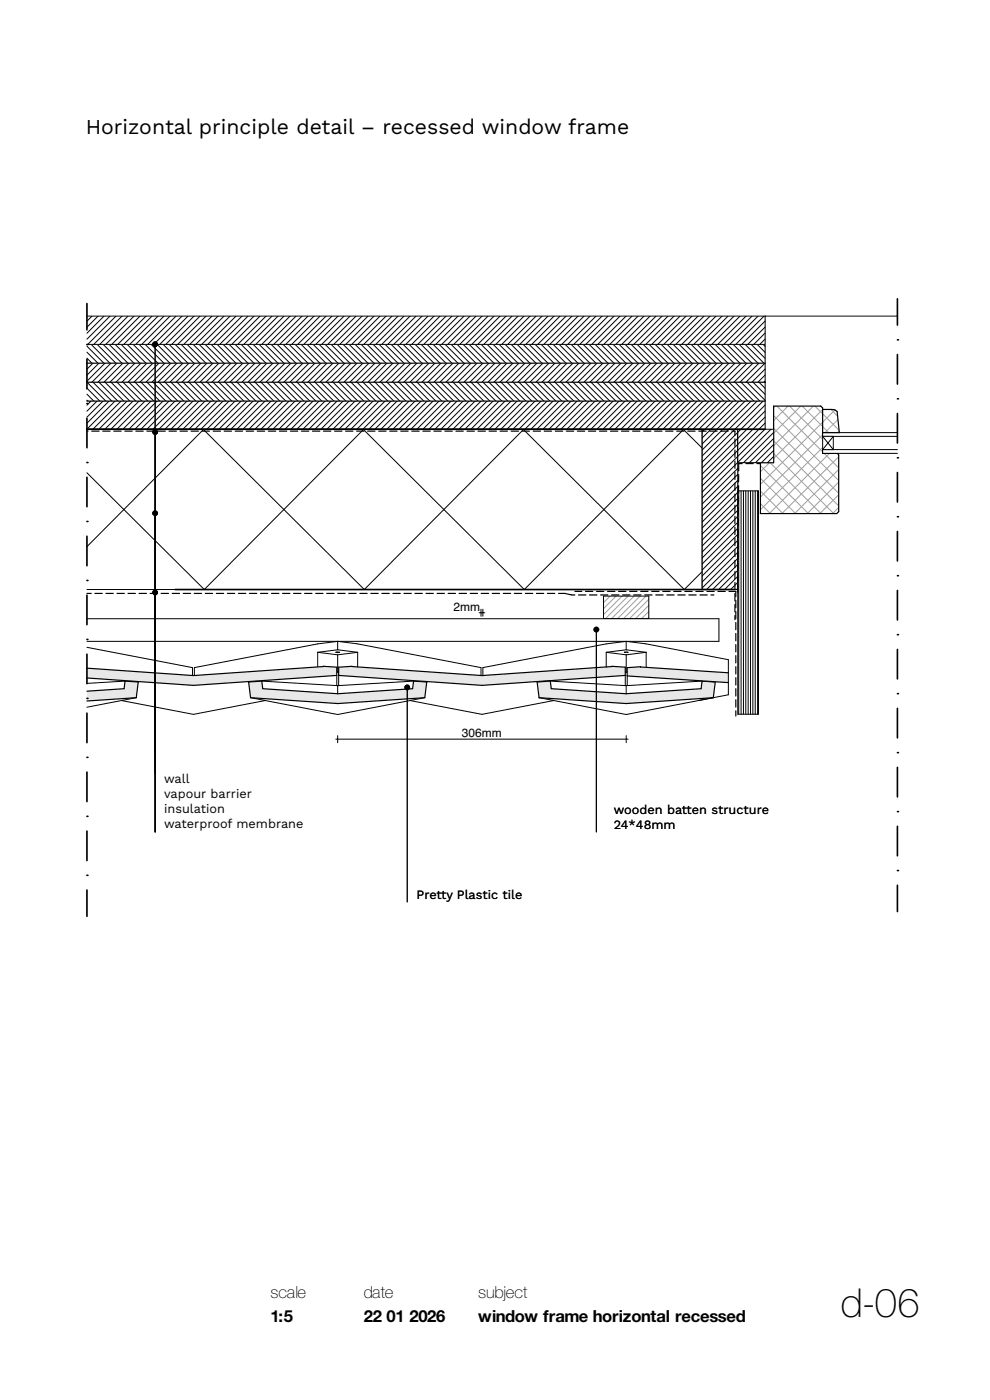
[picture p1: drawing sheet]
<svg xmlns="http://www.w3.org/2000/svg" width="210mm" height="297mm" viewBox="0 0 210 297" stroke-linecap="round" stroke-linejoin="round" font-family="sans-serif">
<g fill="none" stroke="#000" stroke-width=".21">
<path d="M18.4 76l1.1 1.1M18.4 74.7l2.4 2.4M18.4 73.4l3.7 3.7M18.4 73.1h143.9v4h-143.9M19.3 73.1l4 4M20.6 73.1l4 4M21.9 73.1l4 4M23.2 73.1l4 4M24.4 73.1l4 4M25.7 73.1l4 4M27 73.1l4 4M28.2 73.1l4 4"/>
<path d="M29.5 73.1l4 4M30.8 73.1l4 4M32.1 73.1l4 4M33.3 73.1l4 4M34.6 73.1l4 4M35.9 73.1l4 4M37.2 73.1l4 4M38.4 73.1l4 4M39.7 73.1l4 4M41 73.1l4 4M42.2 73.1l4 4M43.5 73.1l4 4"/>
<path d="M44.8 73.1l4 4M46.1 73.1l4 4M47.3 73.1l4 4M48.6 73.1l4 4M49.9 73.1l4 4M51.2 73.1l4 4M52.4 73.1l4 4M53.7 73.1l4 4M55 73.1l4 4M56.2 73.1l4 4M57.5 73.1l4 4M58.8 73.1l4 4"/>
<path d="M60.1 73.1l4 4M61.3 73.1l4 4M62.6 73.1l4 4M63.9 73.1l4 4M65.2 73.1l4 4M66.4 73.1l4 4M67.7 73.1l4 4M69 73.1l4 4M70.2 73.1l4 4M71.5 73.1l4 4M72.8 73.1l4 4M74.1 73.1l4 4"/>
<path d="M75.3 73.1l4 4M76.6 73.1l4 4M77.9 73.1l4 4M79.2 73.1l4 4M80.4 73.1l4 4M81.7 73.1l4 4M83 73.1l4 4M84.2 73.1l4 4M85.5 73.1l4 4M86.8 73.1l4 4M88.1 73.1l4 4M89.3 73.1l4 4"/>
<path d="M90.6 73.1l4 4M91.9 73.1l4 4M93.2 73.1l4 4M94.4 73.1l4 4M95.7 73.1l4 4M97 73.1l4 4M98.2 73.1l4 4M99.5 73.1l4 4M100.8 73.1l4 4M102.1 73.1l4 4M103.3 73.1l4 4M104.6 73.1l4 4"/>
<path d="M105.9 73.1l4 4M107.2 73.1l4 4M108.4 73.1l4 4M109.7 73.1l4 4M111 73.1l4 4M112.2 73.1l4 4M113.5 73.1l4 4M114.8 73.1l4 4M116.1 73.1l4 4M117.3 73.1l4 4M118.6 73.1l4 4M119.9 73.1l4 4"/>
<path d="M121.2 73.1l4 4M122.4 73.1l4 4M123.7 73.1l4 4M125 73.1l4 4M126.2 73.1l4 4M127.5 73.1l4 4M128.8 73.1l4 4M130.1 73.1l4 4M131.3 73.1l4 4M132.6 73.1l4 4M133.9 73.1l4 4M135.2 73.1l4 4"/>
<path d="M136.4 73.1l4 4M137.7 73.1l4 4M139 73.1l4 4M140.2 73.1l4 4M141.5 73.1l4 4M142.8 73.1l4 4M144.1 73.1l4 4M145.3 73.1l4 4M146.6 73.1l4 4M147.9 73.1l4 4M149.2 73.1l4 4M150.4 73.1l4 4"/>
<path d="M151.7 73.1l4 4M153 73.1l4 4M154.2 73.1l4 4M155.5 73.1l4 4M156.8 73.1l4 4M158.1 73.1l4 4M159.3 73.1l3 2.9M160.6 73.1l1.7 1.7M161.9 73.1l.4 .4"/>
</g>
<path d="M18.4 67.1h143.9v6h-143.9z" fill-rule="evenodd" fill="#fff"/>
<g fill="none" stroke="#000" stroke-width=".21">
<path d="M18.4 67.1h143.9v6h-143.9M19.5 67.1l-1.1 1M20.8 67.1l-2.4 2.3M22.1 67.1l-3.7 3.6M23.3 67.1l-4.9 4.9M24.6 67.1l-6 6M25.9 67.1l-6 6M27.2 67.1l-6 6M28.4 67.1l-6 6M29.7 67.1l-6 6M31 67.1l-6 6M32.2 67.1l-6 6"/>
<path d="M33.5 67.1l-6 6M34.8 67.1l-6 6M36.1 67.1l-6 6M37.3 67.1l-6 6M38.6 67.1l-6 6M39.9 67.1l-6 6M41.2 67.1l-6 6M42.4 67.1l-6 6M43.7 67.1l-6 6M45 67.1l-6 6M46.2 67.1l-6 6M47.5 67.1l-6 6"/>
<path d="M48.8 67.1l-6 6M50.1 67.1l-6 6M51.3 67.1l-6 6M52.6 67.1l-6 6M53.9 67.1l-6 6M55.2 67.1l-6 6M56.4 67.1l-6 6M57.7 67.1l-6 6M59 67.1l-6 6M60.2 67.1l-6 6M61.5 67.1l-6 6M62.8 67.1l-6 6"/>
<path d="M64.1 67.1l-6 6M65.3 67.1l-6 6M66.6 67.1l-6 6M67.9 67.1l-6 6M69.2 67.1l-6 6M70.4 67.1l-6 6M71.7 67.1l-6 6M73 67.1l-6 6M74.2 67.1l-6 6M75.5 67.1l-6 6M76.8 67.1l-6 6M78.1 67.1l-6 6"/>
<path d="M79.3 67.1l-6 6M80.6 67.1l-6 6M81.9 67.1l-6 6M83.2 67.1l-6 6M84.4 67.1l-6 6M85.7 67.1l-6 6M87 67.1l-6 6M88.2 67.1l-6 6M89.5 67.1l-6 6M90.8 67.1l-6 6M92.1 67.1l-6 6M93.3 67.1l-6 6"/>
<path d="M94.6 67.1l-6 6M95.9 67.1l-6 6M97.2 67.1l-6 6M98.4 67.1l-6 6M99.7 67.1l-6 6M101 67.1l-6 6M102.2 67.1l-6 6M103.5 67.1l-6 6M104.8 67.1l-6 6M106.1 67.1l-6 6M107.3 67.1l-6 6M108.6 67.1l-6 6"/>
<path d="M109.9 67.1l-6 6M111.2 67.1l-6 6M112.4 67.1l-6 6M113.7 67.1l-6 6M115 67.1l-6 6M116.3 67.1l-6 6M117.5 67.1l-6 6M118.8 67.1l-6 6M120.1 67.1l-6 6M121.3 67.1l-6 6M122.6 67.1l-6 6M123.9 67.1l-6 6"/>
<path d="M125.2 67.1l-6 6M126.4 67.1l-6 6M127.7 67.1l-6 6M129 67.1l-6 6M130.3 67.1l-6 6M131.5 67.1l-6 6M132.8 67.1l-6 6M134.1 67.1l-6 6M135.3 67.1l-6 6M136.6 67.1l-6 6M137.9 67.1l-6 6M139.2 67.1l-6 6"/>
<path d="M140.4 67.1l-6 6M141.7 67.1l-6 6M143 67.1l-6 6M144.3 67.1l-6 6M145.5 67.1l-6 6M146.8 67.1l-6 6M148.1 67.1l-6 6M149.3 67.1l-6 6M150.6 67.1l-6 6M151.9 67.1l-6 6M153.2 67.1l-6 6M154.4 67.1l-6 6"/>
<path d="M155.7 67.1l-6 6M157 67.1l-6 6M158.3 67.1l-6 6M159.5 67.1l-6 6M160.8 67.1l-6 6M162.1 67.1l-6 6M162.3 71.9l-1.1 1.2M162.3 70.7l-2.4 2.4M162.3 69.4l-3.7 3.7M162.3 68.1l-5 5"/>
</g>
<path d="M148.9 91.1h7.6v34h-7.6z" fill-rule="evenodd" fill="#fff"/>
<g fill="none" stroke="#000" stroke-width=".21">
<path d="M149.5 91.1l-.6 .6M150.8 91.1l-1.9 1.9M152.1 91.1l-3.2 3.1M153.3 91.1l-4.4 4.4M154.6 91.1l-5.7 5.7M155.9 91.1l-7 7M156.5 99.4l-7.6 7.6M156.5 98.1l-7.6 7.6M156.5 96.8l-7.6 7.6M156.5 95.5l-7.6 7.6M156.5 94.3l-7.6 7.6M156.5 93l-7.6 7.6"/>
<path d="M156.5 91.7l-7.6 7.6M156.5 119.7l-5.3 5.4M156.5 118.5l-6.6 6.6M156.5 117.2l-7.6 7.6M156.5 115.9l-7.6 7.6M156.5 114.6l-7.6 7.6M156.5 113.4l-7.6 7.6M156.5 112.1l-7.6 7.6M156.5 110.8l-7.6 7.6M156.5 109.5l-7.6 7.6M156.5 108.3l-7.6 7.6M156.5 107l-7.6 7.6"/>
<path d="M156.5 105.7l-7.6 7.6M156.5 104.5l-7.6 7.6M156.5 103.2l-7.6 7.6M156.5 101.9l-7.6 7.6M156.5 100.6l-7.6 7.6M156.5 124.8l-.2 .3M156.5 123.5l-1.5 1.6M156.5 122.3l-2.8 2.8M156.5 121l-4.1 4.1"/>
</g>
<path d="M148.9 91.1h7.6v34h-7.6z" fill="none" stroke="#000" stroke-width=".25"/>
<path d="M164.1 86.1h10l.4 .4v9.7h3.2l.2 .3v12l-.4 .4h-16.2v-10.8h2.8z" fill-rule="evenodd" fill="#fff"/>
<g fill="none" stroke="#99a3a6" stroke-width=".21">
<path d="M161.3 98.8l10.2 10.1M163.2 98.1l-1.9 2M163.4 98.1l10.8 10.8M164.1 88.1l13.8 13.8M164.1 90.8l13.8 13.8M164.1 93.5l13.8 13.8M164.1 96.2l12.7 12.7M164.5 86.1l-.4 .4M164.8 86.1l9.7 9.8M167.2 86.1l-3.1 3.1M167.5 86.1l7 7.1M169.9 86.1l-5.8 5.8"/>
<path d="M170.2 86.1l4.3 4.4M172.5 86.1l-8.4 8.5M172.9 86.1l1.6 1.7M174.5 94.9l-13.2 13.2M174.5 92.3l-13.2 13.2M174.5 89.6l-13.2 13.2M174.5 86.9l-10.4 10.4M174.8 96.2l3.1 3.1M175.9 96.2l-12.7 12.7M177.5 96.2l.4 .4M177.9 99.6l-9.3 9.3M177.9 96.9l-12 12"/>
<path d="M161.3 101.5l7.5 7.4M161.3 104.2l4.8 4.7M161.3 106.8l2.1 2.1M177.9 107.7l-1.3 1.2M177.9 105l-4 3.9M177.9 102.3l-6.7 6.6"/>
</g>
<path d="M164.1 86.1h10l.4 .4v9.7h3.2l.2 .3v12l-.4 .4h-16.2v-10.8h2.8z" fill="none" stroke="#000" stroke-width=".25"/>
<path d="M174.5 91.8h15.9v.8h-15.9z" fill-rule="evenodd" fill="#fff"/>
<path d="M190.4 91.8h-15.9v.8h15.9" fill="none" stroke="#000" stroke-width=".21"/>
<path d="M174.5 95.4h15.9v.8h-15.9z" fill-rule="evenodd" fill="#fff"/>
<path d="M190.4 95.4h-15.9v.8h15.9" fill="none" stroke="#000" stroke-width=".21"/>
<path d="M174.5 92.6h2.3v2.8h-2.3z" fill-rule="evenodd" fill="#fff"/>
<path d="M174.5 92.6h2.3v2.8h-2.3z" fill="none" stroke="#000" stroke-width=".21"/>
<path d="M174.5 86.9h2.6l.5 .4 .4 4.5h-3.5z" fill-rule="evenodd" fill="#fff"/>
<path d="M174.5 87.8l3.5 3.5M174.5 90.5l1.3 1.3M174.5 86.9h.1M176.3 86.9l1.4 1.4M177.1 87l-2.6 2.6M177.7 89l-2.7 2.8M178 91.4l-.3 .4" fill="none" stroke="#99a3a6" stroke-width=".21"/>
<path d="M174.5 86.9h2.6l.5 .4 .4 4.5h-3.5z" fill="none" stroke="#000" stroke-width=".25"/>
<path d="M156.5 91.1h7.6v7h-7.6z" fill-rule="evenodd" fill="#fff"/>
<g fill="none" stroke="#000" stroke-width=".21">
<path d="M156.5 91.1h7.6v7h-7.6zM157.2 91.1l-.7 .6M158.4 91.1l-1.9 1.9M159.7 91.1l-3.2 3.2M161 91.1l-4.5 4.4M162.3 91.1l-5.8 5.7M163.5 91.1l-7 7M164.1 98.1h.1M164.1 96.9l-1.3 1.2M164.1 95.6l-2.6 2.5M164.1 94.3l-3.8 3.8M164.1 93l-5.1 5.1"/>
<path d="M164.1 91.8l-6.4 6.3"/>
</g>
<path d="M156.5 104.1h4.4v47.4h-4.4z" fill-rule="evenodd" fill="#fff"/>
<path d="M156.5 104.1h4.4v47.4h-4.4zM156.7 104.1v47.4M157.2 104.1v47.4M157.7 104.1v47.4M158.2 104.1v47.4M158.7 104.1v47.4M159.2 104.1v47.4M159.7 104.1v47.4M160.2 104.1v47.4M160.7 104.1v47.4" fill="none" stroke="#000" stroke-width=".21"/>
<path d="M128 126.5h9.6v4.8h-9.6z" fill-rule="evenodd" fill="#fff"/>
<path d="M128.1 126.5l-.1 .1M129.4 126.5l-1.4 1.3M130.7 126.5l-2.7 2.6M131.9 126.5l-3.9 3.9M133.2 126.5l-4.8 4.8M134.5 126.5l-4.8 4.8M135.8 126.5l-4.8 4.8M137 126.5l-4.8 4.8M137.6 131l-.3 .3M137.6 129.7l-1.5 1.6M137.6 128.4l-2.8 2.9M137.6 127.2l-4.1 4.1" fill="none" stroke="#99a3a6" stroke-width=".21"/>
<path d="M128 126.5h9.6v4.8h-9.6z" fill="none" stroke="#000" stroke-width=".21"/>
<path d="M18.4 85.1h143.9v6h-143.9z" fill-rule="evenodd" fill="#fff"/>
<g fill="none" stroke="#000" stroke-width=".21">
<path d="M18.4 85.1h143.9v6h-143.9l6-6M19.3 85.1l-.9 .9M20.6 85.1l-2.2 2.1M21.9 85.1l-3.5 3.4M23.2 85.1l-4.8 4.7M25.7 85.1l-6 6M27 85.1l-6 6M28.2 85.1l-6 6M29.5 85.1l-6 6M30.8 85.1l-6 6M32.1 85.1l-6 6M33.3 85.1l-6 6"/>
<path d="M34.6 85.1l-6 6M35.9 85.1l-6 6M37.2 85.1l-6 6M38.4 85.1l-6 6M39.7 85.1l-6 6M41 85.1l-6 6M42.2 85.1l-6 6M43.5 85.1l-6 6M44.8 85.1l-6 6M46.1 85.1l-6 6M47.3 85.1l-6 6M48.6 85.1l-6 6"/>
<path d="M49.9 85.1l-6 6M51.2 85.1l-6 6M52.4 85.1l-6 6M53.7 85.1l-6 6M55 85.1l-6 6M56.2 85.1l-6 6M57.5 85.1l-6 6M58.8 85.1l-6 6M60.1 85.1l-6 6M61.3 85.1l-6 6M62.6 85.1l-6 6M63.9 85.1l-6 6"/>
<path d="M65.2 85.1l-6 6M66.4 85.1l-6 6M67.7 85.1l-6 6M69 85.1l-6 6M70.2 85.1l-6 6M71.5 85.1l-6 6M72.8 85.1l-6 6M74.1 85.1l-6 6M75.3 85.1l-6 6M76.6 85.1l-6 6M77.9 85.1l-6 6M79.2 85.1l-6 6"/>
<path d="M80.4 85.1l-6 6M81.7 85.1l-6 6M83 85.1l-6 6M84.2 85.1l-6 6M85.5 85.1l-6 6M86.8 85.1l-6 6M88.1 85.1l-6 6M89.3 85.1l-6 6M90.6 85.1l-6 6M91.9 85.1l-6 6M93.2 85.1l-6 6M94.4 85.1l-6 6"/>
<path d="M95.7 85.1l-6 6M97 85.1l-6 6M98.3 85.1l-6 6M99.5 85.1l-6 6M100.8 85.1l-6 6M102.1 85.1l-6 6M103.3 85.1l-6 6M104.6 85.1l-6 6M105.9 85.1l-6 6M107.2 85.1l-6 6M108.4 85.1l-6 6M109.7 85.1l-6 6"/>
<path d="M111 85.1l-6 6M112.3 85.1l-6 6M113.5 85.1l-6 6M114.8 85.1l-6 6M116.1 85.1l-6 6M117.3 85.1l-6 6M118.6 85.1l-6 6M119.9 85.1l-6 6M121.2 85.1l-6 6M122.4 85.1l-6 6M123.7 85.1l-6 6M125 85.1l-6 6"/>
<path d="M126.3 85.1l-6 6M127.5 85.1l-6 6M128.8 85.1l-6 6M130.1 85.1l-6 6M131.3 85.1l-6 6M132.6 85.1l-6 6M133.9 85.1l-6 6M135.2 85.1l-6 6M136.4 85.1l-6 6M137.7 85.1l-6 6M139 85.1l-6 6M140.3 85.1l-6 6"/>
<path d="M141.5 85.1l-6 6M142.8 85.1l-6 6M144.1 85.1l-6 6M145.3 85.1l-6 6M146.6 85.1l-6 6M147.9 85.1l-6 6M149.2 85.1l-6 6M150.4 85.1l-6 6M151.7 85.1l-6 6M153 85.1l-6 6M154.3 85.1l-6 6M155.5 85.1l-6 6"/>
<path d="M156.8 85.1l-6 6M158.1 85.1l-6 6M159.3 85.1l-6 6M160.6 85.1l-6 6M161.9 85.1l-6 6M162.3 91v.1M162.3 89.7l-1.3 1.4M162.3 88.5l-2.6 2.6M162.3 87.2l-3.9 3.9M162.3 85.9l-5.1 5.2"/>
</g>
<path d="M18.4 81.1h143.9v4h-143.9z" fill-rule="evenodd" fill="#fff"/>
<g fill="none" stroke="#000" stroke-width=".21">
<path d="M18.4 84.9l.2 .2M18.4 83.6l1.5 1.5M18.4 82.4l2.8 2.7M18.4 85.1h143.9v-4h-143.9l4 4M19.7 81.1l4 4M21 81.1l4 4M22.2 81.1l4 4M23.5 81.1l4 4M24.8 81.1l4 4M26.1 81.1l4 4M27.3 81.1l4 4M28.6 81.1l4 4"/>
<path d="M29.9 81.1l4 4M31.2 81.1l4 4M32.4 81.1l4 4M33.7 81.1l4 4M35 81.1l4 4M36.2 81.1l4 4M37.5 81.1l4 4M38.8 81.1l4 4M40.1 81.1l4 4M41.3 81.1l4 4M42.6 81.1l4 4M43.9 81.1l4 4"/>
<path d="M45.2 81.1l4 4M46.4 81.1l4 4M47.7 81.1l4 4M49 81.1l4 4M50.2 81.1l4 4M51.5 81.1l4 4M52.8 81.1l4 4M54.1 81.1l4 4M55.3 81.1l4 4M56.6 81.1l4 4M57.9 81.1l4 4M59.2 81.1l4 4"/>
<path d="M60.4 81.1l4 4M61.7 81.1l4 4M63 81.1l4 4M64.2 81.1l4 4M65.5 81.1l4 4M66.8 81.1l4 4M68.1 81.1l4 4M69.3 81.1l4 4M70.6 81.1l4 4M71.9 81.1l4 4M73.2 81.1l4 4M74.4 81.1l4 4"/>
<path d="M75.7 81.1l4 4M77 81.1l4 4M78.2 81.1l4 4M79.5 81.1l4 4M80.8 81.1l4 4M82.1 81.1l4 4M83.3 81.1l4 4M84.6 81.1l4 4M85.9 81.1l4 4M87.2 81.1l4 4M88.4 81.1l4 4M89.7 81.1l4 4"/>
<path d="M91 81.1l4 4M92.2 81.1l4 4M93.5 81.1l4 4M94.8 81.1l4 4M96.1 81.1l4 4M97.3 81.1l4 4M98.6 81.1l4 4M99.9 81.1l4 4M101.2 81.1l4 4M102.4 81.1l4 4M103.7 81.1l4 4M105 81.1l4 4"/>
<path d="M106.2 81.1l4 4M107.5 81.1l4 4M108.8 81.1l4 4M110.1 81.1l4 4M111.3 81.1l4 4M112.6 81.1l4 4M113.9 81.1l4 4M115.2 81.1l4 4M116.4 81.1l4 4M117.7 81.1l4 4M119 81.1l4 4M120.2 81.1l4 4"/>
<path d="M121.5 81.1l4 4M122.8 81.1l4 4M124.1 81.1l4 4M125.3 81.1l4 4M126.6 81.1l4 4M127.9 81.1l4 4M129.2 81.1l4 4M130.4 81.1l4 4M131.7 81.1l4 4M133 81.1l4 4M134.2 81.1l4 4M135.5 81.1l4 4"/>
<path d="M136.8 81.1l4 4M138.1 81.1l4 4M139.3 81.1l4 4M140.6 81.1l4 4M141.9 81.1l4 4M143.2 81.1l4 4M144.4 81.1l4 4M145.7 81.1l4 4M147 81.1l4 4M148.2 81.1l4 4M149.5 81.1l4 4M150.8 81.1l4 4"/>
<path d="M152.1 81.1l4 4M153.3 81.1l4 4M154.6 81.1l4 4M155.9 81.1l4 4M157.2 81.1l4 4M158.4 81.1l3.9 3.8M159.7 81.1l2.6 2.6M161 81.1l1.3 1.3M162.2 81.1h.1"/>
</g>
<path d="M18.4 77.1h143.9v4h-143.9z" fill-rule="evenodd" fill="#fff"/>
<g fill="none" stroke="#000" stroke-width=".21">
<path d="M18.4 77.1h143.9v4h-143.9M19.7 77.1l-1.3 1.2M21 77.1l-2.6 2.5M22.2 77.1l-3.8 3.8M23.5 77.1l-4 4M24.8 77.1l-4 4M26.1 77.1l-4 4M27.3 77.1l-4 4M28.6 77.1l-4 4M29.9 77.1l-4 4M31.2 77.1l-4 4M32.4 77.1l-4 4"/>
<path d="M33.7 77.1l-4 4M35 77.1l-4 4M36.2 77.1l-4 4M37.5 77.1l-4 4M38.8 77.1l-4 4M40.1 77.1l-4 4M41.3 77.1l-4 4M42.6 77.1l-4 4M43.9 77.1l-4 4M45.2 77.1l-4 4M46.4 77.1l-4 4M47.7 77.1l-4 4"/>
<path d="M49 77.1l-4 4M50.2 77.1l-4 4M51.5 77.1l-4 4M52.8 77.1l-4 4M54.1 77.1l-4 4M55.3 77.1l-4 4M56.6 77.1l-4 4M57.9 77.1l-4 4M59.2 77.1l-4 4M60.4 77.1l-4 4M61.7 77.1l-4 4M63 77.1l-4 4"/>
<path d="M64.2 77.1l-4 4M65.5 77.1l-4 4M66.8 77.1l-4 4M68.1 77.1l-4 4M69.3 77.1l-4 4M70.6 77.1l-4 4M71.9 77.1l-4 4M73.2 77.1l-4 4M74.4 77.1l-4 4M75.7 77.1l-4 4M77 77.1l-4 4M78.2 77.1l-4 4"/>
<path d="M79.5 77.1l-4 4M80.8 77.1l-4 4M82.1 77.1l-4 4M83.3 77.1l-4 4M84.6 77.1l-4 4M85.9 77.1l-4 4M87.2 77.1l-4 4M88.4 77.1l-4 4M89.7 77.1l-4 4M91 77.1l-4 4M92.2 77.1l-4 4M93.5 77.1l-4 4"/>
<path d="M94.8 77.1l-4 4M96.1 77.1l-4 4M97.3 77.1l-4 4M98.6 77.1l-4 4M99.9 77.1l-4 4M101.2 77.1l-4 4M102.4 77.1l-4 4M103.7 77.1l-4 4M105 77.1l-4 4M106.3 77.1l-4 4M107.5 77.1l-4 4M108.8 77.1l-4 4"/>
<path d="M110.1 77.1l-4 4M111.3 77.1l-4 4M112.6 77.1l-4 4M113.9 77.1l-4 4M115.2 77.1l-4 4M116.4 77.1l-4 4M117.7 77.1l-4 4M119 77.1l-4 4M120.3 77.1l-4 4M121.5 77.1l-4 4M122.8 77.1l-4 4M124.1 77.1l-4 4"/>
<path d="M125.3 77.1l-4 4M126.6 77.1l-4 4M127.9 77.1l-4 4M129.2 77.1l-4 4M130.4 77.1l-4 4M131.7 77.1l-4 4M133 77.1l-4 4M134.3 77.1l-4 4M135.5 77.1l-4 4M136.8 77.1l-4 4M138.1 77.1l-4 4M139.3 77.1l-4 4"/>
<path d="M140.6 77.1l-4 4M141.9 77.1l-4 4M143.2 77.1l-4 4M144.4 77.1l-4 4M145.7 77.1l-4 4M147 77.1l-4 4M148.3 77.1l-4 4M149.5 77.1l-4 4M150.8 77.1l-4 4M152.1 77.1l-4 4M153.3 77.1l-4 4M154.6 77.1l-4 4"/>
<path d="M155.9 77.1l-4 4M157.2 77.1l-4 4M158.4 77.1l-4 4M159.7 77.1l-4 4M161 77.1l-4 4M162.3 77.1l-4 4M162.3 79.6l-1.5 1.5M162.3 78.3l-2.8 2.8M162.3 80.8l-.2 .3"/>
</g>
<path d="M18.4 91.1h130.5v34h-130.5z" fill-rule="evenodd" fill="#fff"/>
<path d="M18.4 91.1h130.5v34h-130.5M43.1 91.1l34.2 34 33.8-34M43.2 91.1l-24.8 24.9M77 91.1l34.2 34 33.8-34M77.2 91.1l-33.9 34-24.9-24.8M111 91.1l34.2 34 3.7-3.8M144.9 91.1l4 3.9" fill="none" stroke="#000" stroke-width=".21"/>
<path d="M18.4 131.3h134.1v4.8h-134.1z" fill-rule="evenodd" fill="#fff"/>
<path d="M18.4 131.3h134.1v4.8h-134.1" fill="none" stroke="#000" stroke-width=".21"/>
<!-- layer: 82 Interieur -->
<path d="M52.7 144.7l2.8-.2 .2 1.6 15.9 1.1 15.9-1.1 .2-1.6 2.8 .2-.4 3.3-18.5 1.3-18.4-1.3z" fill-rule="evenodd" fill="#e6e8e9"/>
<path d="M52.7 144.7l2.8-.2 .2 1.6 15.9 1.1 15.9-1.1 .2-1.6 2.8 .2-.4 3.3-18.5 1.3-18.4-1.3z" fill="none" stroke="#000" stroke-width=".25"/>
<path d="M71.8 141.5l2.9-.1 27.5 1.9 27.6-1.9 2.8 .1v1.8l-30.4 2.1-30.4-2.1z" fill-rule="evenodd" fill="#e6e8e9"/>
<path d="M71.8 141.5l2.9-.1 27.5 1.9 27.6-1.9 2.8 .1v1.8l-30.4 2.1-30.4-2.1z" fill="none" stroke="#000" stroke-width=".25"/>
<g fill="none" stroke="#000" stroke-width=".21">
<path d="M67.4 138.4v3.1M67.4 138.4l4.2 .5M71.2 138.4h.8zM71.6 136.1l4.2 .5 26.2 5v1.7M71.6 136.1l-4.2 .5-26.2 5v1.7M71.6 136.1v1.7M71.6 138.9v3.7M71.6 137.8l-4.2 .6M71.6 137.8l4.3 .6M75.9 138.4v3.1M75.9 138.4l-4.3 .5M53.2 148l18.4 3.6 18.5-3.6"/>
<path d="M55.5 144.5l16.1 1M71.4 142.6h.2M71.6 145.5v1.7M71.8 142.6h-.2M71.8 143.3v2.1M87.7 144.5l-16.1 1M117.3 148.6l-15.1 2.9-15.1-2.9M132.6 143.3v2.1"/>
</g>
<path d="M113.9 144.7l2.8-.2 .2 1.6 15.9 1.1 15.9-1.1 .2-1.6 2.8 .2-.4 3.3-18.5 1.3-18.4-1.3z" fill-rule="evenodd" fill="#e6e8e9"/>
<path d="M113.9 144.7l2.8-.2 .2 1.6 15.9 1.1 15.9-1.1 .2-1.6 2.8 .2-.4 3.3-18.5 1.3-18.4-1.3z" fill="none" stroke="#000" stroke-width=".25"/>
<path d="M133 141.6l2.9-.2 18.6 1.3v2.1l-21.5-1.4z" fill-rule="evenodd" fill="#e6e8e9"/>
<path d="M154.5 142.7l-18.6-1.3-2.9 .2v1.8l21.5 1.4" fill="none" stroke="#000" stroke-width=".25"/>
<g fill="none" stroke="#000" stroke-width=".21">
<path d="M128.6 138.4v3.1M128.6 138.4l4.2 .5M132.8 136.1l4.2 .5 17.5 3.4v7.4l-21.7 4.2-18.4-3.6M132.8 136.1l-4.2 .5-26.2 5v1.7M132.8 136.1v1.7M132.8 138.9v3.7M132.8 137.8l-4.2 .6M132.8 137.8l4.3 .6M133.1 138.4h.1h-.8h.4M137.1 138.4v3.2M137.1 138.4l-4.3 .5M116.7 144.5l16.1 1"/>
<path d="M132.6 142.6h.2M132.8 145.5v1.7M133 142.6h-.2M133.1 143.4v2M148.9 144.5l-16.1 1"/>
</g>
<path d="M18.4 146.6l7.9-.5 .2-1.6 2.8 .2-.4 3.3-10.5 .7z" fill-rule="evenodd" fill="#e6e8e9"/>
<path d="M26.3 146.1l.2-1.6 2.8 .2-.4 3.3-10.5 .7" fill="none" stroke="#000" stroke-width=".25"/>
<path d="M18.4 141.7l22.6 1.6 27.6-1.9 2.8 .1v1.8l-30.4 2.1-22.6-1.6z" fill-rule="evenodd" fill="#e6e8e9"/>
<path d="M18.4 141.7l22.6 1.6 27.6-1.9 2.8 .1v1.8l-30.4 2.1-22.6-1.6M26.3 146.1l-7.9 .5" fill="none" stroke="#000" stroke-width=".25"/>
<path d="M18.4 137.3l22.4 4.3v1.7M26.5 144.5l-8.1 .5M28.9 148l-10.5 2M56.1 148.6l-15.1 2.9-15.1-2.9M71.4 143.3v2.1" fill="none" stroke="#000" stroke-width=".21"/>
<path d="M18.4 91.1h143.9M37.2 125.1h118.5" fill="none" stroke="#000" stroke-width=".35"/>
<!-- layer: 22 NC Binnenwanden -->
<g fill="none" stroke="#000" stroke-width=".21">
<path d="M32.9 73.5v103M162.3 67.1h28.1M174.5 92.6l2.3 2.8M176.8 92.6l-2.3 2.8M126.5 134.1v42.4M86.4 146.3v45"/>
<circle cx="32.9" cy="73" r=".5"/>
<circle cx="32.9" cy="91.7" r=".5"/>
<circle cx="32.9" cy="108.9" r=".5"/>
<circle cx="32.9" cy="125.7" r=".5"/>
<circle cx="126.5" cy="133.6" r=".5"/>
<circle cx="86.4" cy="145.8" r=".5"/>
</g>
<g fill="none" stroke="#000" stroke-width=".25">
<path d="M18.4 91.5h.3M19.5 91.5h1.5M21.8 91.5h1.6M24.1 91.5h1.6M26.5 91.5h1.5M28.8 91.5h1.6M31.2 91.5h1.5M33.5 91.5h1.6M35.8 91.5h1.6M38.2 91.5h1.5M40.5 91.5h1.6M42.9 91.5h1.5"/>
<path d="M45.2 91.5h1.6M47.6 91.5h1.5M49.9 91.5h1.6M52.2 91.5h1.6M54.6 91.5h1.5M56.9 91.5h1.6M59.3 91.5h1.5M61.6 91.5h1.6M63.9 91.5h1.6M66.3 91.5h1.5M68.6 91.5h1.6M71 91.5h1.5"/>
<path d="M73.3 91.5h1.6M75.6 91.5h1.6M78 91.5h1.5M80.3 91.5h1.6M82.7 91.5h1.5M85 91.5h1.6M87.4 91.5h1.5M89.7 91.5h1.6M92 91.5h1.6M94.4 91.5h1.5M96.7 91.5h1.6M99.1 91.5h1.5"/>
<path d="M101.4 91.5h1.6M103.7 91.5h1.6M106.1 91.5h1.5M108.4 91.5h1.6M110.8 91.5h1.5M113.1 91.5h1.6M115.4 91.5h1.6M117.8 91.5h1.5M120.1 91.5h1.6M122.5 91.5h1.5M124.8 91.5h1.6M127.2 91.5h1.5"/>
<path d="M129.5 91.5h1.6M131.8 91.5h1.6M134.2 91.5h1.5M136.5 91.5h1.6M138.9 91.5h1.5M141.2 91.5h1.6M143.5 91.5h1.6M145.9 91.5h1.5M148.2 91.5h1.6M150.6 91.5h1.5M152.9 91.5h1.6M155.2 91.5h.7v.8"/>
<path d="M155.9 93.1v1.6M155.9 95.5v1.5M155.9 97.8v1.6M157.4 98.3h-.7v1.6M158.2 98.3h1.6M160.6 98.3h.7M155.9 100.1v1.6M155.9 102.5v1.5M155.9 104.8v1.6M155.9 107.2v1.5M155.9 109.5v1.6M155.9 111.9v1.5"/>
<path d="M155.9 114.2v1.6M155.9 116.5v1.6M155.9 118.9v1.5M156.5 119.4v1.6M156.6 117.1v1.5M156.6 114.7v1.6M156.6 112.4v1.6M156.6 110.1v1.5M156.6 107.7v1.6M156.6 105.4v1.5M156.7 103v1.6M156.7 100.7v1.6"/>
<path d="M122 125.5h1.4M124.2 125.5h1.6M126.5 125.5h1.6M128.9 125.5h1.5M131.2 125.5h1.6M133.6 125.5h1.5M135.9 125.5h1.6M138.2 125.5h1.6M140.6 125.5h1.5M142.9 125.5h1.6M145.3 125.5h1.5M147.6 125.5h1.6"/>
<path d="M149.9 125.5h1.6M152.3 125.5h1.5M154.6 125.5h1.5v1.1M155.9 121.2v1.6M155.9 123.6v1.5M155.9 125.9v1.6M155.9 128.2v1.6M155.9 130.6v.9M156.1 127.4v1.5M156.1 129.7v1.6M156.1 132.1v1.5M156.1 134.4v1.6"/>
<path d="M156.1 136.7v1.6M156.1 139.1v1.5M156.5 124.1v1.6M156.5 121.8v1.5M156.1 141.4v1.6M156.1 143.8v1.5M156.1 146.1v1.6M156.1 148.4v1.6M156.1 150.8v1.1"/>
</g>
<g fill="none" stroke="#000" stroke-width=".25">
<path d="M18.4 125.9h1M20.1 125.9h1.6M22.5 125.9h1.5M24.8 125.9h1.6M27.2 125.9h1.5M29.5 125.9h1.6M31.8 125.9h1.6M34.2 125.9h1.5M36.5 125.9h1.6M38.9 125.9h1.5M41.2 125.9h1.6M43.5 125.9h1.6"/>
<path d="M45.9 125.9h1.5M48.2 125.9h1.6M50.6 125.9h1.5M52.9 125.9h1.6M55.3 125.9h1.5M57.6 125.9h1.6M59.9 125.9h1.6M62.3 125.9h1.5M64.6 125.9h1.6M67 125.9h1.5M69.3 125.9h1.6M71.6 125.9h1.6"/>
<path d="M74 125.9h1.5M76.3 125.9h1.6M78.7 125.9h1.5M81 125.9h1.6M83.3 125.9h1.6M85.7 125.9h1.5M88 125.9h1.6M90.4 125.9h1.5M92.7 125.9h1.6M95.1 125.9h1.5M97.4 125.9h1.6M99.7 125.9h1.6"/>
<path d="M102.1 125.9h1.5M104.4 125.9h1.6M106.8 125.9h1.5M109.1 125.9h1.6M111.4 125.9h1.6M113.8 125.9h1.5M116.1 125.9h1.6M118.5 125.9h1.3l2.1 .3M122.7 126.2h1.6M125.1 126.2h1.5M127.4 126.2h1.6M129.7 126.2h1.6"/>
<path d="M132.1 126.2h1.5M134.4 126.2h1.6M136.8 126.2h1.5M139.1 126.2h1.6M141.4 126.2h1.6M143.8 126.2h1.5M146.1 126.2h1.6M148.5 126.2h1.5M150.8 126.2h.6"/>
</g>
<path d="M101.6 130h1.2M102 129.2v1.5M102.4 129.2v1.5M71.2 156.8h62M71.6 156.1v1.5M132.8 156.1v1.5" fill="none" stroke="#000" stroke-width=".21"/>
<!-- layer: 22 NC Binnenwanden -->
<g fill="#000">
<circle cx="32.9" cy="73" r=".5"/>
<circle cx="32.9" cy="91.7" r=".5"/>
<circle cx="32.9" cy="108.9" r=".5"/>
<circle cx="32.9" cy="125.7" r=".5"/>
<circle cx="126.5" cy="133.6" r=".5"/>
<circle cx="86.4" cy="145.8" r=".5"/>
</g>
<g fill="none" stroke="#000" stroke-width=".35">
<path d="M18.4 64.4v5.6M18.4 76.2v6.3M190.4 63.4v5.6M190.4 75.2v6.3M18.4 88.7v6.3M190.4 87.7v6.3M18.4 101.2v6.3M18.4 113.8v6.2M190.4 100.2v6.3M190.4 112.7v6.3M18.4 126.3v6.2M18.4 138.8v6.2"/>
<path d="M190.4 125.3v6.2M190.4 137.8v6.2M18.4 151.3v6.2M190.4 150.3v6.2M18.4 163.8v6.3M18.4 176.3v6.3M190.4 162.8v6.2M190.4 175.3v6.3M18.4 188.8v5.6M190.4 187.8v5.6"/>
</g>
<g fill="#000">
<circle cx="18.4" cy="73.1" r=".18"/>
<circle cx="190.4" cy="72.1" r=".18"/>
<circle cx="18.4" cy="98.1" r=".18"/>
<circle cx="18.4" cy="85.6" r=".18"/>
<circle cx="190.4" cy="97.1" r=".18"/>
<circle cx="190.4" cy="84.6" r=".18"/>
<circle cx="18.4" cy="110.6" r=".18"/>
<circle cx="190.4" cy="109.6" r=".18"/>
<circle cx="18.4" cy="135.6" r=".18"/>
<circle cx="18.4" cy="123.1" r=".18"/>
<circle cx="190.4" cy="122.1" r=".18"/>
<circle cx="190.4" cy="134.6" r=".18"/>
<circle cx="18.4" cy="148.2" r=".18"/>
<circle cx="190.4" cy="159.7" r=".18"/>
<circle cx="190.4" cy="147.2" r=".18"/>
<circle cx="18.4" cy="160.7" r=".18"/>
<circle cx="18.4" cy="173.2" r=".18"/>
<circle cx="190.4" cy="172.2" r=".18"/>
<circle cx="18.4" cy="185.7" r=".18"/>
<circle cx="190.4" cy="184.7" r=".18"/>
</g>
<text font-size="8.5" x="178.4" y="279.4">d-06</text>
<text font-size="4.5" x="18.2" y="28.4">Horizontal principle detail – recessed window frame</text>
<g font-size="3.5">
<text x="57.4" y="275.4">scale</text>
<text x="77.2" y="275.4">date</text>
<text x="101.4" y="275.4">subject</text>
<text x="57.4" y="280.4">1:5</text>
<text x="77.2" y="280.4">22</text>
<text x="82" y="280.4">01</text>
<text x="86.8" y="280.4">2026</text>
<text x="101.4" y="280.4">window frame horizontal recessed</text>
</g>
<g font-size="2.7">
<text x="34.8" y="166">wall</text>
<text x="34.8" y="169.2">vapour barrier</text>
<text x="34.8" y="172.4">insulation</text>
<text x="130.2" y="172.6">wooden batten structure</text>
<text x="34.8" y="175.6">waterproof membrane</text>
<text x="130.2" y="175.8">24*48mm</text>
<text x="88.4" y="190.7">Pretty Plastic tile</text>
</g>
<g font-size="2.5">
<text x="96.2" y="129.6">2mm</text>
<text x="98" y="156.4">306mm</text>
</g>
</svg>
